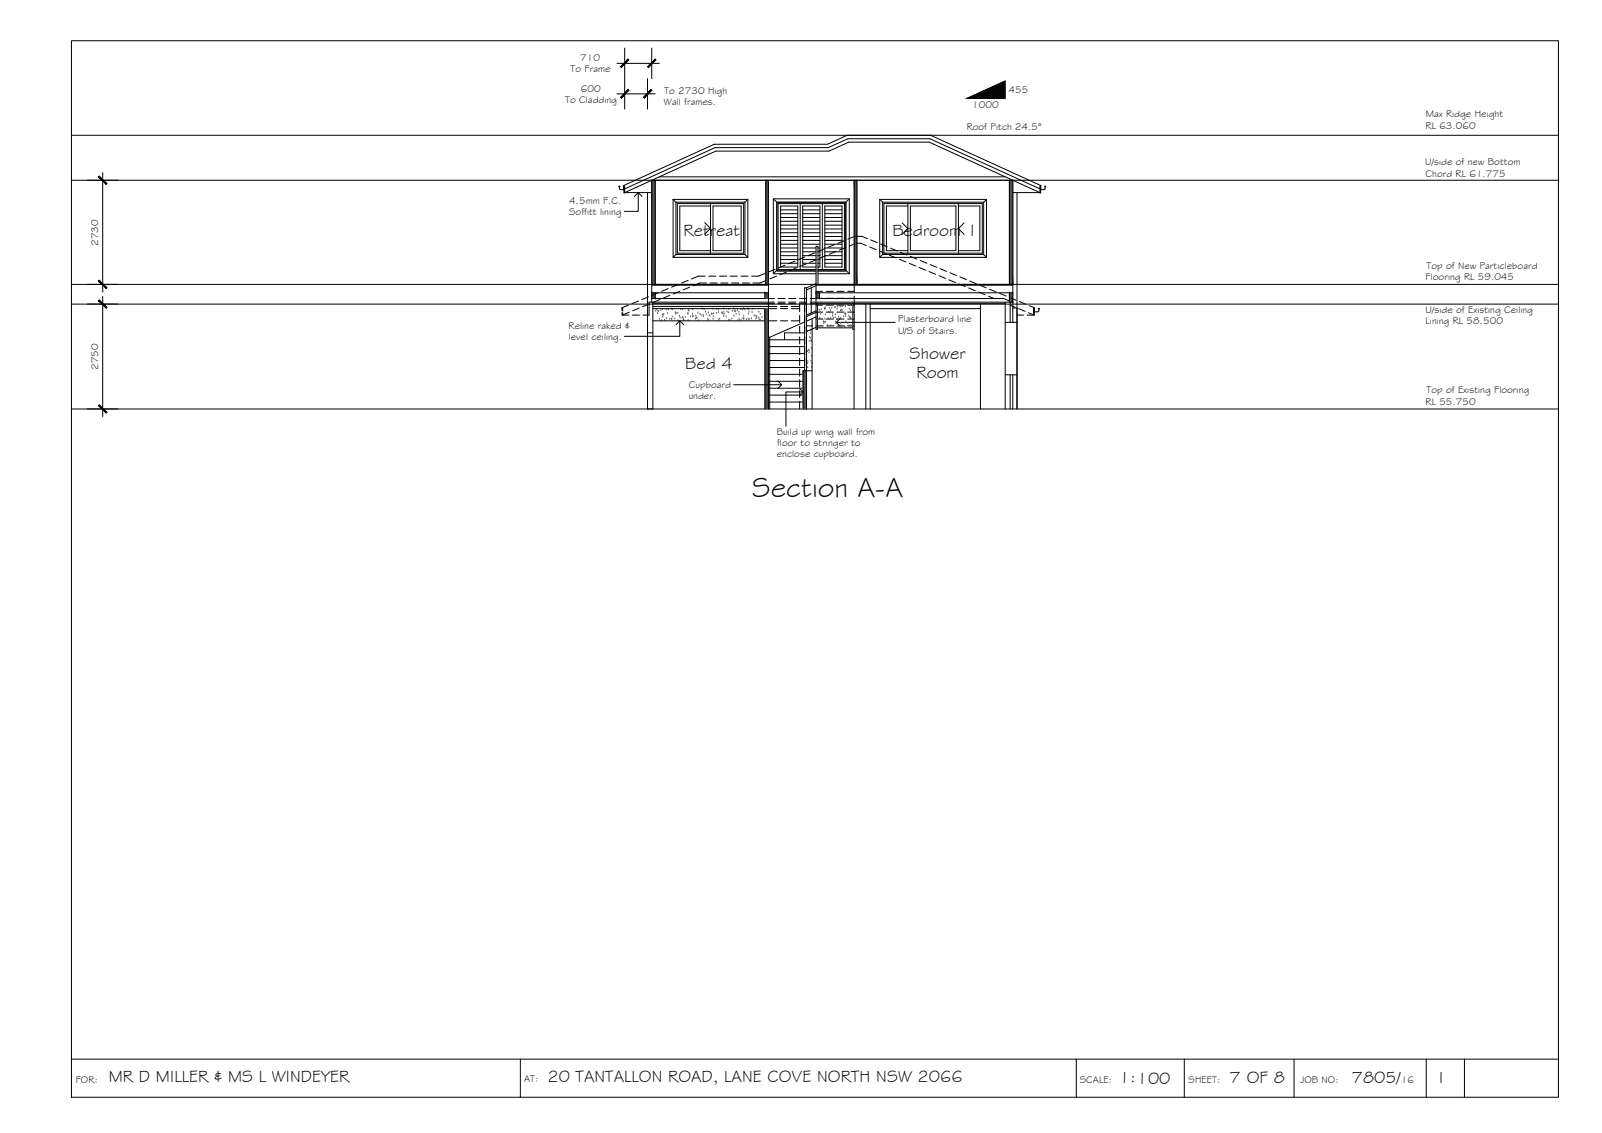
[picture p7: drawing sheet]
<svg xmlns="http://www.w3.org/2000/svg" width="420mm" height="297mm" viewBox="0 0 420 297" stroke-linecap="round" stroke-linejoin="round" font-family="sans-serif">
<!-- layer: NEWWORK -->
<g fill="none" stroke="#000" stroke-width=".26">
<path d="M162.6 48.9h-.3l.2 .7 1.1 .1v-.9h.2v1.8h-.2v-1.9l23.7-10.9h29.7l5.2-2.3h21.9l28.9 13.2-.1 1.9h-.2v-1.8h.2v.9l1.1-.1 .1-.5 .2-.2h-.3M163.8 49.5l23.7-10.8h29.7l5.2-2.3h21.5l28.8 13.1M170.9 50.5h-7.1l23.9-10.9h29.7l5.2-2.3h21.1l29 13.2h-7.1M171.8 47.3v27.3M172.9 46.4h90.8M176.5 52.3h19.6v15.2h-19.6zM176.5 52.3l.8 .7M195.4 53h-18.1v13.7h18.1M195.4 53v13.7M196.1 52.3l-.7 .7M200.8 47.3v27.3M201.5 47.3v59.9"/>
<path d="M202.8 52.1l.9 .9M203.7 53h18.1v18h-7.3h7.3v-18h-18.1v18h10.3h-10.3zM222.7 52.1l-.9 .9M224 47.3v27.3M224.7 47.3v27.3M230.7 52.3h28v15.2h-28zM230.7 52.3l.8 .7M231.5 53h26.5v13.7h-26.5M231.5 53v13.7M258.7 52.3l-.7 .7M264.7 47.3v27.3M170.9 79.2v-31.9h94.7v33.4h1.1"/>
<path d="M170.9 74.6h30.6M170.9 74.8h30.6M170.9 76.8h30.6M171.8 76.8v1.5M177.3 66.7l-.8 .8M195.4 66.7l.7 .8M200.6 76.8v1.5M203.7 70.9l-.9 .9M214 71.8h-11.2v-19.7h19.9v19.7h-8.2M214 74.8h51.6M214 76.8h51.6M214.9 76.8v1.5"/>
<path d="M221.8 70.9l.9 .9M231.5 66.7l-.8 .8M258 66.7l.7 .8M264.7 76.8v2.4h.9M265.6 74.6h-51.6v5.1M171.2 84.1h29.4M171.2 80.3h30.3M200.6 80.9v26.3M211.5 97.2v10M213 97.2h-2.4v10"/>
</g>
<!-- layer: CEILING-FLOOR LINES -->
<path d="M18.7 35.5h390M18.7 47.3h390M18.7 79.7h390M18.7 74.6h390M18.7 107.2h390" fill="none" stroke="#000" stroke-width=".26"/>
<!-- layer: BORDER -->
<path d="M18.7 10.7h390v277h-390zM18.7 277.7h390M136.5 277.7v10M282.3 277.7v10M310.6 277.7v10M339.4 277.7v10M374.1 277.7v10M384.1 277.7v10" fill="none" stroke="#000" stroke-width=".26"/>
<!-- layer: DIMENSION -->
<path d="M161.8 16.6h11.1M163.8 12.6v16M170.9 12.6v8M161.8 24.6h10M169.8 20.6v8M22.9 47.3h8M26.9 45.3v31.3M22.9 79.7h8M22.9 74.6h8M26.9 77.7v31.5M22.9 107.2h8" fill="none" stroke="#000" stroke-width=".26"/>
<!-- layer: 0 -->
<g fill="#000" stroke="#000" stroke-width=".26">
<path d="M164.7 15.5l-1.8 2.2 2-2zM164.7 15.5l-1.8 2.2-.2-.2z"/>
<path d="M171.8 15.5l-2 2 .2 .2zM171.8 15.5l.2 .2-2 2z"/>
<path d="M164.7 23.5l-1.8 2.2 2-2zM164.7 23.5l-1.8 2.2-.2-.2z"/>
<path d="M170.7 23.5l-2 2 .2 .2zM170.7 23.5l.2 .2-2 2z"/>
<path d="M25.8 46.4l2 2 .2-.2zM26 46.2l2 2-2.2-1.8z"/>
<path d="M26 73.5l-.2 .2 2.2 1.8zM25.8 73.7l2.2 1.8-.2 .2z"/>
<path d="M25.8 78.8l2 2 .2-.2zM26 78.6l2 2-2.2-1.8z"/>
<path d="M26 106.1l-.2 .2 2.2 1.8zM25.8 106.3l2.2 1.8-.2 .2z"/>
</g>
<!-- layer: TEXT -->
<path d="M253.6 25.8l10-4.5v4.5z" fill="#000" stroke="#000" stroke-width=".26"/>
<path d="M253.6 25.8l10-4.5v4.5z" fill="none" stroke="#000" stroke-width=".26"/>
<!-- layer: EXISTING -->
<g fill="none" stroke="#000" stroke-width=".26">
<path d="M164.9 80l-1.8 .7v.1M167.5 78.9l-1.8 .7M170.1 77.8l-1.8 .7M170.2 79.7l-1.7 .7M170.9 78.3h32.2M171.2 79.6h31.9M171.2 79.2v28h-1.4v-24.6M172.7 76.7l-1.8 .8M173.1 78.5l-1.7 .7M175.3 75.7l-1.8 .7M175.7 77.4l-1.7 .7M177.9 74.6l-1.8 .7"/>
<path d="M178.3 76.4l-1.7 .7M180.5 73.5l-1.8 .7M180.9 75.3l-1.7 .7M184.9 72.4h-1.8l-1.8 .7M185.3 74.2h-1.8l-1.7 .7M185.9 72.4h1.9M186.2 74.2h1.9M188.7 72.4h1.9M189 74.2h1.9M191.5 72.4h1.9M191.9 74.2h1.8M194.3 72.4h1.9"/>
<path d="M194.7 74.2h1.8M200.7 71.7l-1.8 .7h-1.8M201.1 73.5l-1.8 .7h-1.8M203.1 79.2h-32.9v3.4h-1.5M203.3 70.6l-1.7 .7M203.7 72.4l-1.8 .7M204 79.6h1.9M204 79.2h1.9M204 78.3h1.9M205.9 69.5l-1.7 .7M206.3 71.3l-1.8 .7M206.8 79.6h1.9"/>
<path d="M206.8 79.2h1.9M206.8 78.3h1.9M208.5 68.4l-1.7 .8M208.9 70.2l-1.8 .8M209.7 79.6h1.8M209.7 79.2h1.8M209.7 78.3h1.8M209.7 79.7v2M211 79.7v2M211.1 67.4l-1.7 .7M211.5 69.2l-1.8 .7M212.5 79.6h51.1"/>
<path d="M212.5 79.2h52.4v5.3M212.5 78.3h50.7l1.5 .6M213.7 66.3l-1.7 .7M214.1 68.1l-1.8 .7M216.3 65.2l-1.7 .7M216.6 67l-1.7 .7M218.9 64.1l-1.7 .7M219.3 65.9l-1.8 .7M221.5 63.1l-1.7 .7M221.9 64.9l-1.8 .7M227.1 79.7v27.5M227.2 64.4l-1.5-.6h-1.2l-1.8 .7"/>
<path d="M227.5 62.6l-1.4-.6h-2l-1.7 .7M228.1 64.7l1.7 .8M228.2 79.7v27.5M228.4 62.9l1.7 .7M230.7 65.8l1.7 .7M231 64l1.7 .7M233.3 66.9l1.7 .7M233.6 65.1l1.7 .7M235.9 68l1.7 .7M236.2 66.1l1.7 .8M238.5 69l1.7 .8M238.7 67.2l1.8 .7"/>
<path d="M241.1 70.1l1.7 .7M241.3 68.3l1.8 .7M243.7 71.2l1.7 .7M244 69.4l1.7 .7M246.3 72.3l1.7 .7M246.6 70.4l1.7 .8M248.9 73.4l1.7 .7M249.1 71.5l1.8 .7M251.5 74.4l1.7 .7M251.7 72.6l1.8 .7M254 75.5l1.8 .7M254.3 73.7l1.8 .7"/>
<path d="M256.7 76.6l1.7 .7M256.9 74.8l1.8 .7M257.1 79.7v27.5M259.3 77.7l1.4 .6M259.5 75.8l1.8 .8M262.1 76.9l1.8 .7M263.6 79.2v28M264.7 78l1.8 .7M267.3 79.1l1.8 .7M163.1 82v.6h.2v-.6M163.1 81.5v-.7h.2v.7M163.3 82.6h1.6"/>
<path d="M165 81.8l-1.7 .8M165.8 82.6h1.9M167.6 80.8l-1.7 .7M169.8 87.3h1.4M171.2 80.9h32.6M201.5 84.1h2.3M201.5 80.3h2.3M204.7 84.1h1.9M204.7 80.9h1.9M204.7 80.3h1.9M207.5 84.1h2.2M207.5 80.9h2.2"/>
<path d="M207.5 80.3h2.2M209.7 82.7v1.9M209.7 85.5v1.9M209.7 88.3v1.9M209.7 91.1v1.9M209.7 93.9v1.9M209.7 96.7v1.9M209.7 99.6v1.8M211 82.7v1.9M211 85.5v1.9M211 88.3v1.9M211 91.1v1.9"/>
<path d="M211 93.9v1.9M211 96.7v1.9M211 99.6v1.8M213 83.6v23.6M224 86.3v20.9M228.2 80.9h28.9M263.6 98.3h3.1M263.6 84.5h3.1M264.9 98.3v8.9M264.9 80l1.4 .6M265.6 80.7v3.8M265.6 98.3v8.9"/>
<path d="M266.7 80.7v26.5M266.7 82.6h1.7M267.2 80.9l1.7 .7M269.4 82.6h1.7M269.7 82l1.4 .6M269.9 80.1l1.4 .6-.2 .1v1.8h.2v-1.8v1l1.1-.1 .2-.8h-.3M209.7 102.4v1.8M209.7 105.2v2M211 102.4v1.8M211 105.2v2"/>
</g>
<!-- layer: HATCH -->
<g fill="none" stroke="#545454" stroke-width=".26">
<path d="M172 81.6h.1M172.1 81.1h.1M172.4 82.2h.1M172.5 81.6h.1M172.7 81.6h.1M172.9 83.7h.1M173.3 81.4h.1M173.4 84.1h.1M173.7 81.2h.1M173.7 82.6h.1M173.8 83.2h.1M173.9 82.7h.1"/>
<path d="M174.1 82.4h.1M174.3 84h.1M174.7 81.3h.1M174.8 83.5h.1M175 82.2h.1M175.2 81.2h.1M175.3 81.1h.1M175.6 83.8h.1M176.1 81.1h.1M176.1 83.7h.1M176.1 81h.1M176.2 83.7h.1"/>
<path d="M176.4 81.2h.1M176.5 83.1h.1M177 83.6h.1M177.1 82h.1M177.3 82.4h.1M177.3 82.1h.1M177.8 82.1h.1M177.8 84.1h.1M178.2 83h.1M178.4 83.4h.1M178.4 81.1h.1M178.9 83.3h.1"/>
<path d="M179 81.2h.1M179.1 83.1h.1M179.2 83.9h.1M179.3 83.7h.1M179.4 84.1h.1M179.7 83.2h.1M180.4 82.4h.1M180.4 82.1h.1M180.5 84h.1M180.5 81.4h.1M180.7 81.6h.1M181.1 83.1h.1"/>
<path d="M181.6 82.4h.1M181.6 81.1h.1M181.7 83h.1M181.7 81.1h.1M181.8 83.1h.1M182.4 83.7h.1M182.5 82.9h.1M182.6 83.3h.1M182.8 83.5h.1M183 82.1h.1M183.1 84.1h.1M183.6 82.4h.1"/>
<path d="M183.9 82.7h.1M184.1 81h.1M184.4 82.6h.1M184.4 81.1h.1M184.5 83h.1M184.8 81.1h.1M185 81.8h.1M185.2 82.5h.1M185.6 83.7h.1M185.8 82h.1M185.9 84h.1M186 82.7h.1"/>
<path d="M186.2 82.9h.1M186.6 82.3h.1M186.7 82.4h.1M187 81.1h.1M187.1 83h.1M187.1 83.7h.1M187.1 82.3h.1M187.9 82.2h.1M187.9 81.1h.1M188.4 81.2h.1M188.4 82h.1M188.5 83.9h.1"/>
<path d="M188.8 83.7h.1M189.3 82h.1M189.4 82.1h.1M189.6 82.3h.1M189.7 81h.1M189.8 82.9h.1M189.9 81.9h.1M189.9 82.4h.1M190.5 83.1h.1M190.7 81.8h.1M191 82h.1M191.1 83.9h.1"/>
<path d="M191.1 81.1h.1M191.5 84h.1M191.9 83.7h.1M192.1 81.6h.1M192.4 80.9h.1M192.5 82.9h.1M192.6 81.5h.1M192.8 81.5h.1M193 81.7h.1M193.1 82.4h.1M193.4 81.4h.1M193.5 84h.1"/>
<path d="M193.8 81.9h.1M193.9 83.8h.1M193.9 82.5h.1M194.3 81.1h.1M194.4 83.9h.1M194.8 81.3h.1M194.9 83.5h.1M195 80.9h.1M195.1 82.9h.1M195.1 83.7h.1M195.3 81.2h.1M195.7 83.8h.1"/>
<path d="M196.2 81.1h.1M196.2 81h.1M196.2 82.4h.1M196.3 83.7h.1M196.3 81.1h.1M196.4 81.8h.1M196.5 83.8h.1M197.1 83.6h.1M197.2 82h.1M197.4 81.1h.1M197.8 82.8h.1M198.3 83.6h.1"/>
<path d="M198.3 82.9h.1M198.4 83.1h.1M198.5 83.4h.1M199 83.3h.1M199 81.9h.1M199.1 83.8h.1M199.3 83.9h.1M199.4 82.4h.1M199.8 83.2h.1M200.5 82.8h.1M200.6 81.1h.1M211.8 92.2h.1"/>
<path d="M211.8 86.9h.1M211.8 95.3h.1M211.8 96.4h.1M211.9 94.8h.1M212.1 91.8h.1M212.2 92.5h.1M212.2 89.5h.1M212.2 92h.1M212.4 88.4h.1M212.5 88.7h.1M212.6 87.5h.1M212.6 86.8h.1"/>
<path d="M212.7 89.4h.1M212.7 94.7h.1M212.8 91.4h.1M212.8 89.4h.1M212.8 93.4h.1M212.8 96.2h.1M212.9 95.3h.1M214.4 83.9h.1M214.9 81.3h.1M215 83.5h.1M215 81.6h.1M215.1 83.6h.1"/>
<path d="M215.2 85.5h.1M215.2 82.3h.1M215.4 81.2h.1M215.4 80.2h.1M215.8 83.7h.1M216 84.4h.1M216 84.9h.1M216.2 84.5h.1M216.2 81.1h.1M216.3 81h.1M216.4 83.7h.1M216.4 80.6h.1"/>
<path d="M216.4 81.1h.1M216.5 82.5h.1M216.5 84.5h.1M217.1 85.4h.1M217.2 83.6h.1M217.3 81.9h.1M217.5 82.1h.1M217.6 80.9h.1M217.8 81.5h.1M217.9 83.5h.1M217.9 85.4h.1M218.2 80.8h.1"/>
<path d="M218.4 82.9h.1M218.4 82.3h.1M218.6 83.4h.1M219 80.7h.1M219 80.6h.1M219.1 82.5h.1M219.1 83.3h.1M219.1 84.5h.1M219.2 84.9h.1M219.4 83.8h.1M219.5 85.9h.1M219.6 81.1h.1"/>
<path d="M219.6 84h.1M219.7 80.4h.1M219.9 83.2h.1M220 85.8h.1M220.4 80.5h.1M220.4 83.6h.1M220.4 81.5h.1M220.5 84.8h.1M220.5 83.5h.1M220.6 85.4h.1M220.7 81.3h.1M220.8 85.7h.1"/>
<path d="M220.9 80.4h.1M220.9 81.5h.1M221.3 83h.1M221.5 85.7h.1M221.6 82.3h.1M221.6 85.9h.1M221.7 80.3h.1M221.7 80.5h.1M221.8 82.3h.1M221.8 82.4h.1M221.8 83h.1M221.9 84.4h.1"/>
<path d="M222.2 85.5h.1M222.4 84.9h.1M222.6 82.9h.1M222.7 85.5h.1M222.7 81.1h.1M222.8 83.2h.1M223 83.4h.1M223 81.5h.1M223.1 80.2h.1M223.1 83.5h.1M223.2 85.4h.1M223.6 85.4h.1"/>
<path d="M223.6 83.6h.1M223.6 80.1h.1"/>
</g>
<g fill="#545454" stroke="#545454" stroke-width=".26">
<path d="M170.9 76.8l.9 1.5v-1.5zM170.9 76.8l.9 1.5h-.9z"/>
<path d="M170.9 47.3l.9 27.3v-27.3zM170.9 47.3l.9 27.3h-.9z"/>
<path d="M264.7 76.8l.9 2.4v-2.4zM264.7 76.8l.9 2.4h-.9z"/>
<path d="M214 76.8l.9 1.5v-1.5zM214 76.8l.9 1.5h-.9z"/>
<path d="M200.6 76.8l.9 1.5v-1.5zM200.6 76.8l.9 1.5h-.9z"/>
<path d="M200.6 80.9l.9 26.3v-26.3zM200.6 80.9l.9 26.3h-.9z"/>
<path d="M264.7 47.3l.9 27.3v-27.3zM264.7 47.3l.9 27.3h-.9z"/>
<path d="M224 47.3l.7 27.3v-27.3zM224 47.3l.7 27.3h-.7z"/>
<path d="M200.8 47.3l.7 27.3v-27.3zM200.8 47.3l.7 27.3h-.7z"/>
<path d="M210.6 97.2l.9 10v-10zM210.6 97.2l.9 10h-.9z"/>
</g>
<!-- layer: INSULCLAD -->
<path d="M169.8 50.5v32.1M266.7 50.5v30.2" fill="none" stroke="#000" stroke-width=".26"/>
<!-- layer: STAIRS -->
<g fill="none" stroke="#000" stroke-width=".26">
<path d="M211.5 75.5v31.7v-23.6M211.5 75.5h-.5v31.7M212.8 75.5v6.6M214 74.6v-10h.5v10M214 79.7v6.6h.4v-6.6M214 78.2h1.8M214 76.4h1.8M214 74.4l-2.5 1.1M214 74.9l-2.5 1.1M216.7 78.2h1.9M216.7 76.4h1.9M219.5 78.2h1.9"/>
<path d="M219.5 76.4h1.9M222.3 78.2h1.7M222.3 76.4h1.7M224 74.6v2.1M224 77.6v8.7h-.3v-6.6M201.5 88.4h.4M201.9 88.4v18.8M201.9 100h9.1M201.9 98.1h9.1M201.9 96.3h9.1M201.9 94.5h9.1M201.9 92.7h9.1"/>
<path d="M201.9 90.9h9.1M201.9 89.1h9.1M211 87.3h-5.2v1.8M211 84.4l-9.1 4M211 97.2h.5M211.5 85.4h1.6M214 85.4h1.9M214 81.8h1.8M214 80h1.8M214 83.1l-2.5 1.1M214 85.8l-2.5 1.1M214 81.9l-2.5 1.1"/>
<path d="M214 81.5l-2.5 1.1M214 83.6h1.8M214.4 86h9.3M216.7 81.8h1.9M216.7 80h1.9M216.7 83.6h1.9M216.8 85.4h1.9M219.5 81.8h1.9M219.5 80h1.9M219.5 83.6h1.9M219.7 85.4h1.8M222.3 81.8h1.7"/>
<path d="M222.3 80h1.7M222.3 83.6h1.7M222.5 85.4h1.5M201.9 105.4h9.1M201.9 103.6h9.1M201.9 101.8h9.1"/>
</g>
<!-- layer: WINDOWS -->
<g fill="none" stroke="#000" stroke-width=".26">
<path d="M177.6 53.4h17.4v13h-17.4zM184.8 58.4l1.5 1.5-1.5 1.5M186.3 54h-8v11.7h8M186.3 53.4v13M187 54h7.4v11.7h-7.4zM204.7 54h4.5v16h-4.5zM204.7 55h4.5M204.7 56h4.5M204.7 57h4.5M204.7 58h4.5M204.7 59h4.5M209.9 53.4v17.3"/>
<path d="M210.5 55h4.5M210.5 56h4.5M210.5 57h4.5M210.5 58h4.5M210.5 59h4.5M215.7 53.4v17.3M216.3 54h4.5v16h-4.5zM216.3 55h4.5M216.3 56h4.5M216.3 57h4.5M216.3 58h4.5M216.3 59h4.5"/>
<path d="M231.8 53.4h25.8v13h-25.8zM236.6 58.4l1.5 1.5-1.5 1.5M238.1 54h-5.6v11.7h5.6M238.1 53.4v13M238.8 54h11.9v11.7h-11.9zM251.4 54h5.6v11.7h-5.6M251.4 53.4v13M252.9 58.4l-1.5 1.5 1.5 1.5M204.7 60h4.5M204.7 61h4.5M204.7 62h4.5M204.7 63h4.5"/>
<path d="M204.7 64h4.5M204.7 65h4.5M204.7 66h4.5M204.7 67h4.5M204.7 68h4.5M204.7 69h4.5M210.5 60h4.5M210.5 61h4.5M210.5 62h4.5M210.5 63h4.5M210.5 64h4.5M210.5 65h3.5"/>
<path d="M210.5 66h3.5M210.5 67h3.5M210.5 68h3.5M210.5 69h3.5M214 70h-3.5v-16h4.5v16h-.5M214 70.7h-9.9v-17.3h17.4v17.3h-7M214.5 65h.5M214.5 66h.5M214.5 67h.5M214.5 68h.5M214.5 69h.5M216.3 60h4.5"/>
<path d="M216.3 61h4.5M216.3 62h4.5M216.3 63h4.5M216.3 64h4.5M216.3 65h4.5M216.3 66h4.5M216.3 67h4.5M216.3 68h4.5M216.3 69h4.5"/>
</g>
<!-- layer: 0 -->
<path d="M166.4 51.5l1-1 1 1M167.4 50.5v4.9h-3.6M177.3 85.1l1-1 1 1M178.3 84.1v4.1h-14.5M204 99.9l1 1-1 1M219.4 84.5h15.3M220.4 83.5l-1 1 1 1M192.4 100.9h12.6M209.6 101.8l1 1-1 1M210.6 102.8h-4.5v9" fill="none" stroke="#000" stroke-width=".26"/>
<text font-size="7.5" x="197.3" y="130.2">Section A-A</text>
<g font-size="4.5">
<text x="179.2" y="61.9">Retreat</text>
<text x="234.1" y="61.9">Bedroom 1</text>
<text x="238.6" y="94.2">Shower</text>
<text x="179.7" y="96.7">Bed 4</text>
<text x="240.4" y="99.2">Room</text>
<text x="28.5" y="283.8">MR D MILLER &amp; MS L WINDEYER</text>
<text x="143.6" y="283.7">20 TANTALLON ROAD, LANE COVE NORTH NSW 2066</text>
<text x="293.5" y="284">1:100</text>
<text x="322.4" y="284">7 OF 8</text>
<text x="354.5" y="283.9">7805/</text>
<text x="377.5" y="283.8">I</text>
</g>
<g font-size="2.6">
<text x="152.2" y="15.9">710</text>
<text x="149.6" y="18.8">To Frame</text>
<text x="148.2" y="27">To Cladding</text>
<text x="152.3" y="24.1">600</text>
<text x="174.1" y="27.5">Wall frames.</text>
<text x="174.2" y="24.6">To 2730 High</text>
<text x="255" y="28.4">1000</text>
<text x="264.5" y="24.4">455</text>
<text x="253.5" y="34.2">Roof Pitch 24.5°</text>
<text x="373.9" y="33.7">RL 63.060</text>
<text x="373.9" y="30.8">Max Ridge Height</text>
<text x="373.8" y="43.4">U/side of new Bottom</text>
<text x="373.9" y="46.3">Chord RL 61.775</text>
<text x="149.3" y="53.4">4.5mm F.C.</text>
<text x="149.3" y="56.4">Soffitt lining</text>
<text x="25.8" y="64.5" transform="rotate(-90 25.8 64.5)">2730</text>
<text x="374.1" y="70.5">Top of New Particleboard</text>
<text x="373.9" y="73.5">Flooring RL 59.045</text>
<text x="373.9" y="82.1">U/side of Existing Ceiling</text>
<text x="149.1" y="86.2">Reline raked &amp;</text>
<text x="149.1" y="89.1">level ceiling.</text>
<text x="235.5" y="87.5">U/S of Stairs.</text>
<text x="235.6" y="84.5">Plasterboard line</text>
<text x="373.9" y="85">Lining RL 58.500</text>
<text x="25.8" y="97" transform="rotate(-90 25.8 97)">2750</text>
<text x="180.7" y="101.7">Cupboard</text>
<text x="180.6" y="104.6">under.</text>
<text x="373.9" y="106.1">RL 55.750</text>
<text x="374.1" y="103.1">Top of Existing Flooring</text>
<text x="203.7" y="114.1">Build up wing wall from</text>
<text x="203.8" y="119.9">enclose cupboard.</text>
<text x="203.8" y="117">floor to stringer to</text>
<text x="19.9" y="283.9">FOR:</text>
<text x="137.5" y="283.7">AT:</text>
<text x="283.2" y="284">SCALE:</text>
<text x="311.7" y="284">SHEET:</text>
<text x="341" y="284">JOB NO:</text>
<text x="367.5" y="283.9">16</text>
</g>
</svg>
